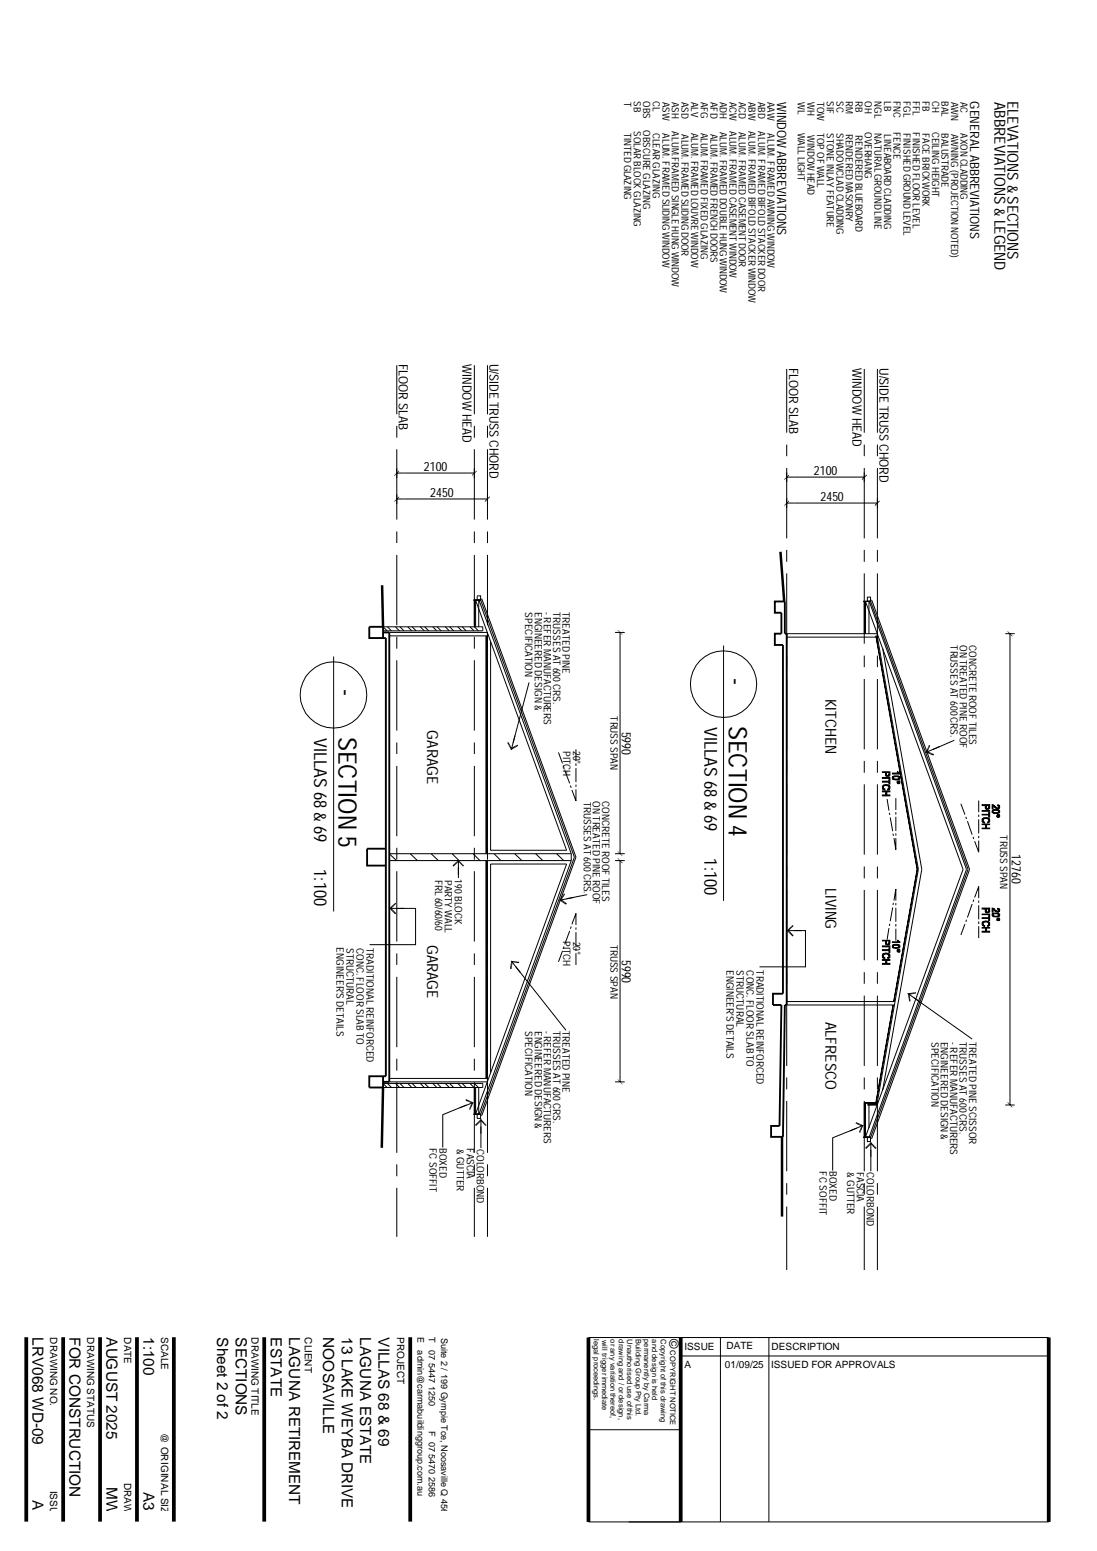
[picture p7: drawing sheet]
<svg xmlns="http://www.w3.org/2000/svg" width="297mm" height="420mm" viewBox="0 0 297 420" stroke-linecap="round" stroke-linejoin="round" font-family="sans-serif">
<g fill="none" stroke="#000" stroke-width=".27">
<path d="M107.4 98.9v13.3M128.4 98.9v13.3M132 98.9v13.3M213 99.9v17.3M234 99.9v17.3M237.6 99.9v17.3M107.4 115.4v3.2M128.4 115.4v3.2M132 115.4v3.2M107.4 121.7v19.1M107.4 135.2h24.6M107.4 128.1h21"/>
<path d="M128.4 121.7v19.1M132 121.7v19.1M213 120.4v3.2M213 126.8v19M213 136.3h24.6M213 129.2h21M234 120.4v3.2M234 126.8v19M237.6 120.4v3.2M237.6 126.8v19M107.4 144v3.1M107.4 150.3v19.1"/>
<path d="M128.4 150.3v19.5l1.1 1.1M128.4 144v3.1M132 144v3.1M132 150.3v19.1M213 149v3.2M213 155.3v19.1M234 149v3.2M234 155.3v19.1M237.6 149v3.2M237.6 155.3v19.1M90.3 177.8v69.1M103.7 170.9h27v-1.1h-27l1.1 1.1"/>
<path d="M104.9 169.8l1.1 1.1M105.4 171.3h26.6v61.6M105.4 172.3h26.6M107.1 169.8l1.1 1.1M107.4 172.5v3.2M107.4 178.9v19M108.3 169.8l1.1 1.1M110.4 169.8l1.1 1.1M111.6 169.8l1.1 1.1M113.8 169.8l1.1 1.1M115 169.8l1.1 1.1M117.2 169.8l1.1 1.1"/>
<path d="M118.4 169.8l1.1 1.1M120.6 169.8l1.1 1.1M121.8 169.8l1.1 1.1M124 169.8l1.1 1.1M125.1 169.8l1.1 1.1M127.3 169.8l1.1 1.1M128.3 162.5l1.8 .1zM128.4 172.5v3.2M128.4 178.9v19M128.5 162.6v7.2M128.8 162.6h.9l25 68.7M128.8 162.6l24.6 67.7h-20.6v-56.5"/>
<path d="M128.8 162.6v7.2M129.3 161.4h.8v1.1h-.9zM129.6 162.6v7.2M130 162.3h.5l25.5 69.9-25.5 69.9h-.5l25.5-69.9zM130.6 169.8l.1 .1M131.6 172.3v59M131.7 172.3v59M166.5 171.3h2.7M167.9 171.3v60M195.9 174.9v69.2M213 177.6v3.1M213 172.6h24.6l11.1 62.9-11.1 62.9"/>
<path d="M213 171.7h24.6M233.8 162.9h1.9zM234 177.6v3.1M234.1 162.9v8.8M234.4 162.9l26.4 72.6-26.4 72.5M234.4 162.9h1l26.3 72.6-26.3 72.5h-1M234.4 162.9v8.8M234.9 161.8h.8v1.1h-.8zM235.3 162.9v8.8M235.6 162.6h.5l26.5 72.9-26.5 72.9h-.5l26.5-72.9zM237.2 172.3l11.1 63.2-6.3 35.8M237.2 172.2l11.2 63.3-6.3 35.8"/>
<path d="M237.6 177.6v3.1M239 175.7l10.6 59.8-10.6 59.8M272.2 171.7h2.5M273.5 171.7v127.6M139.4 199.3l-1 3.9M143.3 184.9l-4.4 16.3M213 183.9v19.1M234 183.9v19.1M237.6 183.9v19.1M107.4 201.1v3.2M107.4 207.5v19M128.4 201.1v3.2"/>
<path d="M128.4 207.5v19M151.2 203.8l1.1 3M152.5 207.4l.2 .6M152.9 208.7l1.4 3.5M154.4 212.8l.3 .6M156 213.8v3.2l-1.1-3M156 203v3.2M156 206.8v.7M156 208.1v3.8M156 212.6v.5M213 206.1v3.2M213 212.5v19"/>
<path d="M234 206.1v3.2M234 212.5v19M237.6 206.1v3.2M237.6 212.5v19M240.2 216.5l.5 3.1M242.6 216.2v3.2M254.4 202.2l-3.7 1.6M258.4 200.5l-5.8 2.6M260.2 217.7l1.1 3M265 216.9v3.1M105.4 233.1h49.3M107.4 229.7v3.2"/>
<path d="M107.4 236v19.1M111.1 231.3l1.9 1.8M116.8 231.3l1.9 1.8M122.4 231.3l1.9 1.8M124.1 233v4.9M128.1 231.3l1.9 1.8M128.4 229.7v3.2M128.4 236v19.1M131.6 233.1v59M131.7 233.1v59M132 233.1v60h-26.6M133.8 231.3l1.8 1.8"/>
<path d="M139.4 231.3l1.9 1.8M145 231.3l2 1.8M150.7 231.3l2 1.8M154.7 231.3h-49.3l2 1.8M154.7 231.3v1.8M154.7 233.1l-25 68.7h-.9M166.5 233.1h2.7M166.5 231.3h2.7M167.9 233.1v60M213 234.7v3.3M234 234.7v3.3M237.6 234.7v3.3"/>
<path d="M240.8 220.2l.2 .6M241 221.4l.7 3.8M241.8 225.8l.1 .6M242.1 227l.5 3.2v-3.2M242.6 220v.7M242.6 221.3v3.8M242.6 225.8v.6M261.5 221.3l.2 .6M262 222.5l1.2 3.6M263.5 226.7l.2 .6M265 227.7v3.1l-1.1-2.9M265 220.7v.6"/>
<path d="M265 222v3.8M265 226.4v.6M105.4 246.1h4.1M107.4 246.1h5.1v9.8h-12.4M107.4 258.3v3.1M128.4 258.3v3.1M152.3 257.6l-1.1 3M152.7 256.4l-.2 .6M154.3 252.2l-1.4 3.6M154.7 251l-.3 .6M154.9 250.4l1.1-3v3.2M155.4 243.1l-3.9 .8"/>
<path d="M156 251.2v.6M156 252.5v3.8M156 256.9v.7M156 258.2v3.2M159 242.4l-5.6 1.1M213 241.1v19M213 252.1h4M215.1 252.1h3v9.8h-12.4M234 241.1v19M237.6 241.1v19M240.7 251.4l-.5 3.2M241 250.2l-.2 .6"/>
<path d="M241.7 245.8l-.7 3.8M241.9 244.6l-.1 .6M242.1 244l.5-3.2v3.2M242.6 244.6v.6M242.6 245.9v3.8M242.6 250.3v.7M242.6 251.6v3.2M261.3 250.3l-1.1 3M261.7 249.1l-.2 .6M263.2 244.9l-1.2 3.6M263.7 243.7l-.2 .6M263.9 243.1l1.1-2.9v3.1"/>
<path d="M265 244v.6M265 245.2v3.8M265 249.6v.7M265 250.9v3.2M107.4 264.6v19.1M128.4 264.6v19.1M138.4 260.3l2.5 3.1M139.6 261.8l13.6 17.3M213 263.4v3.1M213 269.7v19.1M213 272.2h29.1M213 271.3h29.3"/>
<path d="M234 263.4v3.1M234 269.7v19.1M237.6 263.4v3.1M237.6 269.7v19.1M241.8 272.2l-4.6 26.5h-3.2M241.9 272.2l-4.7 26.6M245.8 269.1l3.3 2.3M247.5 270.3l15.7 11.2M103.7 294.6h27v-1.1h-27l1.1 1.1M104.9 293.5l1.1 1.1M105.4 292.1h26.6M107.1 293.5l1.1 1.1"/>
<path d="M107.4 286.8v3.2M107.4 293.2v19.1M108.3 293.5l1.1 1.1M110.4 293.5l1.1 1.1M111.6 293.5l1.1 1.1M113.8 293.5l1.1 1.1M115 293.5l1.1 1.1M117.2 293.5l1.1 1.1M118.4 293.5l1.1 1.1M120.6 293.5l1.1 1.1M121.8 293.5l1.1 1.1M124 293.5l1.1 1.1"/>
<path d="M125.1 293.5l1.1 1.1M126.3 299.3l-6.4 2.7v8.9M127.3 293.5l1.1 1.1M128.2 298.7l-3.7 1.4M128.4 293.5l1.1 1.1M128.4 286.8v3.2M128.4 293.2v19.1M128.5 294.6v7.2M128.8 294.6v7.2M129.6 294.6v7.2M132 293.2v19.1M132.8 290.6v-56.5h20.6l-24.6 67.7"/>
<path d="M166.5 293.1h2.7M213 291.9v3.2M213 298.2v19.1M234 291.9v3.2M234 298.2v19.1M234.4 298.8v9.2M235 298.8l2.6 .5M235.3 299.3v6.3M237.2 298.8h-3.1v9.2M237.6 291.9v3.2M237.6 298.2v19.1M237.6 298.8l-2.6 .5"/>
<path d="M272.2 299.3h2.5M107.4 315.4v3.2M128.3 301.8l1.8 .1zM128.4 315.4v3.2M129.2 301.9h.9v1.1h-.8zM130.2 303.1v7.9M132 315.4v3.2M232 305.6l-6.5 2.6v8.9M233.8 304.8l-3.7 1.6M233.8 308h1.9v.1h-1.9zM234.9 308.1h.8v1.1h-.8zM235.8 309.4v7.9"/>
<path d="M107.4 321.8v13.3M128.4 321.8v13.3M132 321.8v13.3M213 320.5v3.1M213 326.9v17.1M234 320.5v3.1M234 326.9v17.1M237.6 320.5v3.1M237.6 326.9v17.1M159.3 362.3h124.7M184.3 367.3h99.7M195.1 362.3v50"/>
<path d="M208.2 362.3v50M159.3 387.3h25M159.3 412.3h124.7"/>
<circle cx="90.3" cy="188.2" r="9"/>
<circle cx="195.9" cy="185.4" r="9"/>
</g>
<g fill="#000">
<path d="M108 134.5l-1.2 1.4v-.1zM106.8 128.7l1.2-1.2-1.2 1.4zM108 134.5l.1 .2-1.3 1.2zM108 127.5l.1 .1-1.3 1.3zM127.8 128.7l1.2-1.2-1.2 1.4zM129 127.5l.1 .1-1.3 1.3zM132.5 134.5l-1.1 1.4-.2-.1zM132.5 134.5l.2 .2-1.3 1.2zM213.6 135.6l-1.2 1.4-.1-.1zM212.3 129.8l1.3-1.2-1.2 1.4zM213.6 135.6l.1 .2-1.3 1.2zM213.6 128.6l.1 .1-1.3 1.3z"/>
<path d="M234.6 128.6l-1.1 1.4-.2-.2zM234.6 128.6l.2 .1-1.3 1.3zM238.1 135.6l-1.1 1.4-.2-.1zM238.1 135.6l.2 .2-1.3 1.2zM167.2 170.7l1.4 1.2zM167.3 170.6l1.3 1.3zM272.8 171.2l1.4 1.1-.1 .1zM272.9 171l1.3 1.3-1.4-1.1zM137.3 201.2l1.2 1.4-.1 .6zM137.3 201.2l.4-.2 .8 1.6zM138.4 203.2l1.7-1.5 .2 .4zM138.5 202.6l1.6-.9-1.7 1.5z"/>
<path d="M250.7 203.8l2.2 .5-.2 .4zM250.7 203.8l.5-.2 1.7 .7zM251.5 201.8l-.3 1.8-.5 .2zM251.5 201.8l.4 .2-.7 1.6zM124.1 233v.5l-1.2 1.2zM122.5 234.5l1.6-1.5-1.2 1.7zM124.1 233.5l1.5 1-.2 .2zM124.1 233l1.5 1.5-1.5-1zM167.2 230.7l1.4 1.2zM167.2 232.5l1.4 1.2-.1 .2zM167.2 232.5l1.4 1.2zM105.4 246.1l1.9 1.3-.3 .3z"/>
<path d="M105.4 246.1h.6l1.3 1.3zM105.4 246.1l1.6-1.5-1 1.5zM107 244.6l.3 .2-1.3 1.3zM151.5 243.9l2 .8-.3 .4zM151.5 243.9l.6-.2 1.4 1zM152.7 242l-.6 1.7-.6 .2zM152.7 242l.3 .3-.9 1.4zM213 252.1l1.9 1.3-.3 .3zM213 252.1h.6l1.3 1.3zM213 252.1l1.6-1.5-1 1.5zM214.6 250.6l.3 .2-1.3 1.3zM138.8 260.7l1.7-.1v.3z"/>
<path d="M245.8 269.1l.7 2.1-.3 .1zM245.8 269.1l.5 .4 .2 1.7zM245.8 269.1l2.2-.3-1.7 .7zM246.3 269.5l1.7-.7 .1 .3zM126.1 298.2l2.1 .5-.5 .1zM126.2 297.7l2 1-2.1-.5zM167.2 292.5l1.4 1.2zM272.8 298.7l1.4 1.1-.1 .2zM272.9 298.6l1.3 1.2-1.4-1.1zM127.7 298.8l-.4 1.8-.3-.1zM127.7 298.8l.5-.1-.9 1.9zM130.2 303.1v.6l-1.3 1.3z"/>
<path d="M130.2 303.1l-1.3 1.9-.3-.2zM130.2 303.7l1.5 1.1-.2 .2zM130.2 303.1l1.5 1.7-1.5-1.1zM233.3 305.1l-.4 1.8-.3-.2zM233.3 305.1l.5-.3-.9 2.1zM231.6 304.3l2.2 .5-.5 .3zM231.8 304l2 .8-2.2-.5zM235.8 309.4v.6l-1.3 1.3zM235.8 309.4l-1.3 1.9-.2-.4zM235.8 310l1.5 .9-.2 .4zM235.8 309.4l1.5 1.5-1.5-.9z"/>
</g>
<g fill="#000" stroke="#000" stroke-width=".27">
<path d="M238.9 210.6h2.1v.3h-2.1z" fill-rule="evenodd"/>
<path d="M239.1 213.3l.3 .4h.2v.3l-.5-.2z" fill-rule="evenodd"/>
<path d="M240 209.3v.4a.35 .35 0 0 0 .4 .4 .35 .35 0 0 0 .3-.4v.6h-.7z" fill-rule="evenodd"/>
<path d="M239 212.9l.6-.3h.7l.5 .2v.4a1 1 0 0 0-1.7 .1v.5l-.2-.2z" fill-rule="evenodd"/>
<path d="M238.9 209.1h2.1v.8l-.3 .3v-.9h-.7l-.1 .9-.1-.2v-.7h-.9z" fill-rule="evenodd"/>
<path d="M238.9 211.6h1.8v-.5h.3v1.3h-.3v-.5h-1.8z" fill-rule="evenodd"/>
<path d="M240.8 212.8a.7 .7 0 0 1 .1 .7 .7 .7 0 0 1-.5 .5v-.3l.4-.3z" fill-rule="evenodd"/>
<path d="M238.9 215.3h1l.2-.8v.8h.9v.3h-2.1z" fill-rule="evenodd"/>
<path d="M238.9 214.2h2.1v.3h-.9l-.2 .8v-.8h-1z" fill-rule="evenodd"/>
<path d="M242.9 209.1h.3v.3z" fill-rule="evenodd"/>
<path d="M241.7 210.4l.4 .6h1.1l.2-.3 .1 .4-1 .2a.68 .68 0 0 1-.8-.9z" fill-rule="evenodd"/>
<path d="M243 211.6h.6l-.1 .3-.1-.2-.3 .1v.4l-.2-.2z" fill-rule="evenodd"/>
<path d="M241.6 209.4h1.6v-.2l.5 .5h-2.1z" fill-rule="evenodd"/>
<path d="M241.9 210.3l.8-.1a.68 .68 0 0 1 .9 .8l-.2-.3a1.12 1.12 0 0 0-1.6 0z" fill-rule="evenodd"/>
<path d="M243.1 211.9a.22 .22 0 0 0 .2 .2 .22 .22 0 0 0 .2-.2l.1-.3 .1 .4-.3 .3-.3-.1z" fill-rule="evenodd"/>
<path d="M265.9 219.6h2.1v.2h-2.1z" fill-rule="evenodd"/>
<path d="M267 218.2l.1 .8 .6-.1v-.2l-.1 .5h-.6z" fill-rule="evenodd"/>
<path d="M265.9 218h2.1v.9l-.3 .3v-1h-.7v1l-.2-1h-.9z" fill-rule="evenodd"/>
<path d="M268.6 218l.6 .2a.99 .99 0 0 0 1.2 .5v-.1l.1 .4-.6 .1-1-.8v.8h-.3z" fill-rule="evenodd"/>
<path d="M270.1 218.1a.54 .54 0 0 1 .5 .3 .54 .54 0 0 1-.1 .6l-.1-.6z" fill-rule="evenodd"/>
<path d="M268.8 219.4l.9-.1a.66 .66 0 0 1 .9 .8l-.2-.4-.3-.2h-.9l-.4 .3z" fill-rule="evenodd"/>
<path d="M266.1 222.2l.5 .5v.3l-.5-.3z" fill-rule="evenodd"/>
<path d="M266 221.8l.4-.3h1.1l.3 .3v.5a.93 .93 0 0 0-.8-.6 .93 .93 0 0 0-.9 .5v.5l-.2-.2z" fill-rule="evenodd"/>
<path d="M265.9 220.6h1.8v-.6h.3v1.4h-.3v-.6h-1.8z" fill-rule="evenodd"/>
<path d="M267.8 221.8a.63 .63 0 0 1 .2 .7 .63 .63 0 0 1-.6 .4l.4-.5z" fill-rule="evenodd"/>
<path d="M265.9 224.3h1l.2-.9v.9h.9v.2h-2.1z" fill-rule="evenodd"/>
<path d="M265.9 223.2h2.1v.2h-.9l-.2 .9v-.9h-1z" fill-rule="evenodd"/>
<path d="M268.7 219.5l.2 .5 .5 .2a.76 .76 0 0 0 1-.4v.5h-.7a.79 .79 0 0 1-1.1-.5z" fill-rule="evenodd"/>
<path d="M270 220.8l.5-.1v.3a.22 .22 0 0 0-.2-.2 .22 .22 0 0 0-.2 .2v.4l-.2-.2z" fill-rule="evenodd"/>
<path d="M270.1 221a.22 .22 0 0 0 .2 .3 .22 .22 0 0 0 .2-.3l.1-.2 .1 .4-.3 .2h-.3z" fill-rule="evenodd"/>
<path d="M238.9 256.2h2.1v.3h-2.1z" fill-rule="evenodd"/>
<path d="M239.1 259l.5 .6-.5-.1z" fill-rule="evenodd"/>
<path d="M240 254.9v.4a.35 .35 0 0 0 .4 .4 .35 .35 0 0 0 .3-.4v.6h-.7z" fill-rule="evenodd"/>
<path d="M239.2 258.4l.5-.2 .8 .1 .3 .1v.6a.96 .96 0 0 0-1.7 0v.5a.82 .82 0 0 1 .1-1.1z" fill-rule="evenodd"/>
<path d="M238.9 254.7h2.1v.9l-.3 .3v-1h-.7l-.1 .9-.1-.9h-.9z" fill-rule="evenodd"/>
<path d="M238.9 257.3h1.8v-.5h.3v1.2h-.3v-.5h-1.8z" fill-rule="evenodd"/>
<path d="M240.8 258.4a.68 .68 0 0 1 .2 .8 .68 .68 0 0 1-.6 .4v-.2l.4-.4z" fill-rule="evenodd"/>
<path d="M242.9 254.7l.3 .1v.3z" fill-rule="evenodd"/>
<path d="M241.6 256.2l.2-.2v.5l.3 .2h1.1l.2-.4 .1 .5-.8 .1a.8 .8 0 0 1-1.1-.7z" fill-rule="evenodd"/>
<path d="M243.1 257.3l.3-.1 .2 .1-.1 .3v-.2a.23 .23 0 0 0-.3-.1 .23 .23 0 0 0-.1 .3v.3l-.2-.2z" fill-rule="evenodd"/>
<path d="M241.6 255.1h1.6v-.3l.5 .5h-2.1z" fill-rule="evenodd"/>
<path d="M241.9 255.9l.7-.1a.73 .73 0 0 1 .7 .1 .73 .73 0 0 1 .3 .8l-.4-.6h-1.2l-.2 .3z" fill-rule="evenodd"/>
<path d="M243.1 257.6l.4 .2 .1-.5a.34 .34 0 0 1 0 .5 .34 .34 0 0 1-.5-.2z" fill-rule="evenodd"/>
<path d="M265.9 247.6h2.1v.2h-2.1z" fill-rule="evenodd"/>
<path d="M266.1 250.2l.5 .5v.3l-.5-.3z" fill-rule="evenodd"/>
<path d="M267 246.3v.6l.5 .1 .2-.3v.5h-.7z" fill-rule="evenodd"/>
<path d="M266.1 249.7h.1a1.25 1.25 0 0 1 1.6 .1v.5a.92 .92 0 0 0-.8-.6 .92 .92 0 0 0-.9 .5v.5l-.2-.2z" fill-rule="evenodd"/>
<path d="M265.9 246h2.1v.9l-.3 .3v-.9h-.7v.9l-.2-.9h-.9z" fill-rule="evenodd"/>
<path d="M265.9 248.6h1.8v-.6h.3v1.4h-.3v-.6h-1.8z" fill-rule="evenodd"/>
<path d="M267.8 249.8a.63 .63 0 0 1 .2 .7 .63 .63 0 0 1-.6 .4l.4-.5z" fill-rule="evenodd"/>
<path d="M265.9 252.3h1l.2-.9v.9h.9v.2h-2.1z" fill-rule="evenodd"/>
<path d="M265.9 251.2h2.1v.2h-.9l-.2 .9v-.9h-1z" fill-rule="evenodd"/>
<path d="M268.6 246l1.5 .9 .3-.3 .1 .3a1.4 1.4 0 0 1-1.6-.6v.8h-.3z" fill-rule="evenodd"/>
<path d="M268.6 247.6l.2-.1v.4l.5 .3 1-.1 .1-.2v.4l-.5 .1a.9 .9 0 0 1-1.3-.7z" fill-rule="evenodd"/>
<path d="M270 248.8l.5-.1v.3a.22 .22 0 0 0-.2-.2 .22 .22 0 0 0-.2 .2l-.1 .3z" fill-rule="evenodd"/>
<path d="M270.1 246.1a.5 .5 0 0 1 .5 .3 .5 .5 0 0 1-.1 .5l-.1-.5z" fill-rule="evenodd"/>
<path d="M268.8 247.4h.7a.8 .8 0 0 1 1.2 .6l-.2 .2-.1-.3a1.16 1.16 0 0 0-1.4-.3l-.2 .3z" fill-rule="evenodd"/>
<path d="M270.1 249a.22 .22 0 0 0 .2 .3 .22 .22 0 0 0 .2-.3l.1-.2 .1 .4-.2 .2h-.4z" fill-rule="evenodd"/>
<path d="M238.9 261h1l.2-.9v.9h.9v.2h-2.1z" fill-rule="evenodd"/>
<path d="M238.9 260h2.1v.1h-.9l-.2 .9v-.9h-1z" fill-rule="evenodd"/>
</g>
<path d="M103.5 158.5l.2 11.3M211.3 149.5l1 13.4M103.7 294.6l-.3 16.3M211.8 308v21.6" fill="none" stroke="#000" stroke-width=".68" stroke-linecap="butt"/>
<path d="M103.7 172.8v-3h-3.7v3h4.5v118.7h-4.5v3.1h3.7v-3.1M103.7 171.3h1.7v121.8h-1.7M209.8 162.9h2.7v8.8h.5v100.5h-.5l-.5 35.8h-3.2v-3h2.3l.5-32.8h-2.3v-3h2.7v-94.5h-2.2v-3h1.8v-5.7h-1.8zM104.5 229.9h-5.1v4.6h5.1" fill="none" stroke="#000" stroke-width=".51"/>
<path d="M138.6 260.3v2.2M235 298.8h2.6v.5h-2.6z" fill="none" stroke="#000" stroke-width=".34"/>
<path d="M138.3 260.3v2.2M138.4 260.5h2.1" fill="none" stroke="#000" stroke-width=".42"/>
<path d="M7.1 362.2v50M17.1 362.2v50M27.1 362.2v50M37.1 362.2v50M47.1 362.2v50M71.5 362.2v50M111.1 362.2v50M159.3 362.3v50M184.3 362.3v50M284 362.3v50" fill="none" stroke="#000" stroke-width="1" stroke-linecap="butt"/>
<g font-size="6.9">
<text x="197.3" y="183.7" transform="rotate(90 197.3 183.7)">-</text>
<text x="91.7" y="186.6" transform="rotate(90 91.7 186.6)">-</text>
<text x="197.4" y="196.6" transform="rotate(90 197.4 196.6)">SECTION 4</text>
<text x="91.7" y="199.5" transform="rotate(90 91.7 199.5)">SECTION 5</text>
</g>
<g font-size="4.8">
<text x="190.8" y="196.9" transform="rotate(90 190.8 196.9)">VILLAS 68 &amp; 69</text>
<text x="85.1" y="199.9" transform="rotate(90 85.1 199.9)">VILLAS 68 &amp; 69</text>
<text x="190.8" y="232.5" transform="rotate(90 190.8 232.5)">1:100</text>
<text x="85.1" y="235.5" transform="rotate(90 85.1 235.5)">1:100</text>
</g>
<g font-size="4.1">
<text x="269.2" y="27.6" transform="rotate(90 269.2 27.6)">ABBREVIATIONS &amp; LEGEND</text>
<text x="272.8" y="27.3" transform="rotate(90 272.8 27.3)">ELEVATIONS &amp; SECTIONS</text>
<text x="223.5" y="189.4" transform="rotate(90 223.5 189.4)">KITCHEN</text>
<text x="115.7" y="197.8" transform="rotate(90 115.7 197.8)">GARAGE</text>
<text x="223.5" y="240.6" transform="rotate(90 223.5 240.6)">LIVING</text>
<text x="115.7" y="255.9" transform="rotate(90 115.7 255.9)">GARAGE</text>
<text x="223.5" y="276.8" transform="rotate(90 223.5 276.8)">ALFRESCO</text>
<text x="8.8" y="362.2" transform="rotate(90 8.8 362.2)">LRV068 WD-09</text>
<text x="18.8" y="362.2" transform="rotate(90 18.8 362.2)">FOR CONSTRUCTION</text>
<text x="28.9" y="362.2" transform="rotate(90 28.9 362.2)">AUGUST 2025</text>
<text x="38.9" y="362.2" transform="rotate(90 38.9 362.2)">1:100</text>
<text x="58.8" y="362.2" transform="rotate(90 58.8 362.2)">Sheet 2 of 2</text>
<text x="63.8" y="362.2" transform="rotate(90 63.8 362.2)">SECTIONS</text>
<text x="73.3" y="362.2" transform="rotate(90 73.3 362.2)">ESTATE</text>
<text x="78.3" y="362.2" transform="rotate(90 78.3 362.2)">LAGUNA RETIREMENT</text>
<text x="87.5" y="362.2" transform="rotate(90 87.5 362.2)">NOOSAVILLE</text>
<text x="92.5" y="362.2" transform="rotate(90 92.5 362.2)">13 LAKE WEYBA DRIVE</text>
<text x="97.5" y="362.2" transform="rotate(90 97.5 362.2)">LAGUNA ESTATE</text>
<text x="102.5" y="362.2" transform="rotate(90 102.5 362.2)">VILLAS 68 &amp; 69</text>
<text x="8.8" y="406.3" transform="rotate(90 8.8 406.3)">A</text>
<text x="28.9" y="402.8" transform="rotate(90 28.9 402.8)">MW</text>
<text x="38.9" y="404.1" transform="rotate(90 38.9 404.1)">A3</text>
</g>
<g font-size="3.5">
<text x="210.4" y="27.6" transform="rotate(90 210.4 27.6)">WINDOW ABBREVIATIONS</text>
<text x="262.7" y="27.4" transform="rotate(90 262.7 27.4)">GENERAL ABBREVIATIONS</text>
<text x="108" y="98.5" transform="rotate(90 108 98.5)">FLOOR SLAB</text>
<text x="125.2" y="98.7" transform="rotate(90 125.2 98.7)">WINDOW HEAD</text>
<text x="132.6" y="98.5" transform="rotate(90 132.6 98.5)">U/SIDE TRUSS CHORD</text>
<text x="213.7" y="99.6" transform="rotate(90 213.7 99.6)">FLOOR SLAB</text>
<text x="230.8" y="99.8" transform="rotate(90 230.8 99.8)">WINDOW HEAD</text>
<text x="238.2" y="99.6" transform="rotate(90 238.2 99.6)">U/SIDE TRUSS CHORD</text>
<text x="114.8" y="127.6">2100</text>
<text x="220.4" y="128.7">2100</text>
<text x="116.5" y="134.7">2450</text>
<text x="222.2" y="135.8">2450</text>
<text x="168.4" y="198.2" transform="rotate(90 168.4 198.2)">5990</text>
<text x="274" y="231.4" transform="rotate(90 274 231.4)">12760</text>
<text x="168.4" y="260" transform="rotate(90 168.4 260)">5990</text>
<text x="181.3" y="362.8" transform="rotate(90 181.3 362.8)">©</text>
</g>
<g font-size="2.8">
<text x="142.2" y="165.8" transform="rotate(90 142.2 165.8)">SPECIFICATION</text>
<text x="144.8" y="165.7" transform="rotate(90 144.8 165.7)">ENGINEERED DESIGN &amp;</text>
<text x="147.2" y="165.8" transform="rotate(90 147.2 165.8)">- REFER MANUFACTURERS</text>
<text x="149.8" y="165.8" transform="rotate(90 149.8 165.8)">TRUSSES AT 600 CRS.</text>
<text x="152.3" y="165.8" transform="rotate(90 152.3 165.8)">TREATED PINE</text>
<text x="257.4" y="174.8" transform="rotate(90 257.4 174.8)">TRUSSES AT 600 CRS.</text>
<text x="259.9" y="174.7" transform="rotate(90 259.9 174.7)">ON TREATED PINE ROOF</text>
<text x="262.5" y="174.7" transform="rotate(90 262.5 174.7)">CONCRETE ROOF TILES</text>
<text x="165.3" y="194" transform="rotate(90 165.3 194)">TRUSS SPAN</text>
<text x="152.5" y="203.3" transform="rotate(90 152.5 203.3)">PITCH</text>
<text x="155.2" y="203.4" transform="rotate(90 155.2 203.4)">20°</text>
<text x="158.1" y="217.1" transform="rotate(90 158.1 217.1)">TRUSSES AT 600 CRS.</text>
<text x="160.5" y="217" transform="rotate(90 160.5 217)">ON TREATED PINE ROOF</text>
<text x="163.1" y="217" transform="rotate(90 163.1 217)">CONCRETE ROOF TILES</text>
<text x="270.8" y="226.3" transform="rotate(90 270.8 226.3)">TRUSS SPAN</text>
<text x="117.9" y="238.3" transform="rotate(90 117.9 238.3)">FRL 60/60/60</text>
<text x="120.5" y="238.3" transform="rotate(90 120.5 238.3)">PARTY WALL</text>
<text x="123.2" y="238.2" transform="rotate(90 123.2 238.2)">190 BLOCK</text>
<text x="91.1" y="256.7" transform="rotate(90 91.1 256.7)">ENGINEER'S DETAILS</text>
<text x="93.8" y="256.8" transform="rotate(90 93.8 256.8)">STRUCTURAL</text>
<text x="96.5" y="256.8" transform="rotate(90 96.5 256.8)">CONC. FLOOR SLAB TO</text>
<text x="99.2" y="256.8" transform="rotate(90 99.2 256.8)">TRADITIONAL REINFORCED</text>
<text x="152.5" y="254.9" transform="rotate(90 152.5 254.9)">PITCH</text>
<text x="155.2" y="255.1" transform="rotate(90 155.2 255.1)">20°</text>
<text x="165.3" y="255.9" transform="rotate(90 165.3 255.9)">TRUSS SPAN</text>
<text x="196.7" y="262.8" transform="rotate(90 196.7 262.8)">ENGINEER'S DETAILS</text>
<text x="199.4" y="262.8" transform="rotate(90 199.4 262.8)">STRUCTURAL</text>
<text x="202.1" y="262.8" transform="rotate(90 202.1 262.8)">CONC. FLOOR SLAB TO</text>
<text x="204.8" y="262.8" transform="rotate(90 204.8 262.8)">TRADITIONAL REINFORCED</text>
<text x="142.2" y="279.3" transform="rotate(90 142.2 279.3)">SPECIFICATION</text>
<text x="144.8" y="279.2" transform="rotate(90 144.8 279.2)">ENGINEERED DESIGN &amp;</text>
<text x="147.2" y="279.3" transform="rotate(90 147.2 279.3)">- REFER MANUFACTURERS</text>
<text x="149.8" y="279.3" transform="rotate(90 149.8 279.3)">TRUSSES AT 600 CRS.</text>
<text x="152.3" y="279.3" transform="rotate(90 152.3 279.3)">TREATED PINE</text>
<text x="252.2" y="282.2" transform="rotate(90 252.2 282.2)">SPECIFICATION</text>
<text x="254.8" y="282.2" transform="rotate(90 254.8 282.2)">ENGINEERED DESIGN &amp;</text>
<text x="257.3" y="282.3" transform="rotate(90 257.3 282.3)">- REFER MANUFACTURERS</text>
<text x="259.8" y="282.3" transform="rotate(90 259.8 282.3)">TRUSSES AT 600 CRS.</text>
<text x="262.4" y="282.3" transform="rotate(90 262.4 282.3)">TREATED PINE SCISSOR</text>
<text x="116.3" y="311" transform="rotate(90 116.3 311)">FC SOFFIT</text>
<text x="119" y="311" transform="rotate(90 119 311)">BOXED</text>
<text x="123.7" y="311.2" transform="rotate(90 123.7 311.2)">&amp; GUTTER</text>
<text x="126.4" y="311.1" transform="rotate(90 126.4 311.1)">FASCIA</text>
<text x="129.1" y="311.2" transform="rotate(90 129.1 311.2)">COLORBOND</text>
<text x="221.9" y="317.3" transform="rotate(90 221.9 317.3)">FC SOFFIT</text>
<text x="224.6" y="317.3" transform="rotate(90 224.6 317.3)">BOXED</text>
<text x="229.4" y="317.5" transform="rotate(90 229.4 317.5)">&amp; GUTTER</text>
<text x="232" y="317.4" transform="rotate(90 232 317.4)">FASCIA</text>
<text x="234.7" y="317.5" transform="rotate(90 234.7 317.5)">COLORBOND</text>
</g>
<g font-size="2.7">
<text x="169" y="27.6" transform="rotate(90 169 27.6)">T</text>
<text x="171.6" y="27.5" transform="rotate(90 171.6 27.5)">SB</text>
<text x="174.2" y="27.5" transform="rotate(90 174.2 27.5)">OBS</text>
<text x="176.8" y="27.5" transform="rotate(90 176.8 27.5)">CL</text>
<text x="179.4" y="27.6" transform="rotate(90 179.4 27.6)">ASW</text>
<text x="181.9" y="27.6" transform="rotate(90 181.9 27.6)">ASH</text>
<text x="184.6" y="27.6" transform="rotate(90 184.6 27.6)">ASD</text>
<text x="187.1" y="27.6" transform="rotate(90 187.1 27.6)">ALV</text>
<text x="189.7" y="27.6" transform="rotate(90 189.7 27.6)">AFG</text>
<text x="192.4" y="27.6" transform="rotate(90 192.4 27.6)">AFD</text>
<text x="194.9" y="27.6" transform="rotate(90 194.9 27.6)">ADH</text>
<text x="197.5" y="27.6" transform="rotate(90 197.5 27.6)">ACW</text>
<text x="200.1" y="27.6" transform="rotate(90 200.1 27.6)">ACD</text>
<text x="202.7" y="27.6" transform="rotate(90 202.7 27.6)">ABW</text>
<text x="205.3" y="27.6" transform="rotate(90 205.3 27.6)">ABD</text>
<text x="207.9" y="27.6" transform="rotate(90 207.9 27.6)">AAW</text>
<text x="216.1" y="27.6" transform="rotate(90 216.1 27.6)">WL</text>
<text x="218.7" y="27.6" transform="rotate(90 218.7 27.6)">WH</text>
<text x="221.2" y="27.6" transform="rotate(90 221.2 27.6)">TOW</text>
<text x="223.9" y="27.5" transform="rotate(90 223.9 27.5)">SIF</text>
<text x="226.5" y="27.5" transform="rotate(90 226.5 27.5)">SC</text>
<text x="229" y="27.4" transform="rotate(90 229 27.4)">RM</text>
<text x="231.6" y="27.4" transform="rotate(90 231.6 27.4)">RB</text>
<text x="234.2" y="27.5" transform="rotate(90 234.2 27.5)">OH</text>
<text x="236.8" y="27.4" transform="rotate(90 236.8 27.4)">NGL</text>
<text x="239.4" y="27.4" transform="rotate(90 239.4 27.4)">LB</text>
<text x="242" y="27.4" transform="rotate(90 242 27.4)">FNC</text>
<text x="244.6" y="27.4" transform="rotate(90 244.6 27.4)">FGL</text>
<text x="247.1" y="27.4" transform="rotate(90 247.1 27.4)">FFL</text>
<text x="249.8" y="27.4" transform="rotate(90 249.8 27.4)">FB</text>
<text x="252.4" y="27.5" transform="rotate(90 252.4 27.5)">CH</text>
<text x="254.9" y="27.4" transform="rotate(90 254.9 27.4)">BAL</text>
<text x="257.6" y="27.6" transform="rotate(90 257.6 27.6)">AWN</text>
<text x="260.1" y="27.6" transform="rotate(90 260.1 27.6)">AC</text>
<text x="169" y="35.9" transform="rotate(90 169 35.9)">TINTED GLAZING</text>
<text x="171.6" y="35.5" transform="rotate(90 171.6 35.5)">SOLAR BLOCK GLAZING</text>
<text x="174.2" y="35.3" transform="rotate(90 174.2 35.3)">OBSCURE GLAZING</text>
<text x="181.9" y="35.6" transform="rotate(90 181.9 35.6)">ALUM.FRAMED SINGLE HUNG WINDOW</text>
<text x="187.1" y="35.9" transform="rotate(90 187.1 35.9)">ALUM. FRAMED LOUVRE WINDOW</text>
<text x="194.9" y="35.7" transform="rotate(90 194.9 35.7)">ALUM. FRAMED DOUBLE HUNG WINDOW</text>
<text x="197.5" y="35.5" transform="rotate(90 197.5 35.5)">ALUM. FRAMED CASEMENT WINDOW</text>
<text x="200.1" y="35.7" transform="rotate(90 200.1 35.7)">ALUM. FRAMED CASEMENT DOOR</text>
<text x="202.7" y="35.4" transform="rotate(90 202.7 35.4)">ALUM. FRAMED BIFOLD STACKER WINDOW</text>
<text x="205.3" y="35.6" transform="rotate(90 205.3 35.6)">ALUM. FRAMED BIFOLD STACKER DOOR</text>
<text x="216.1" y="35.9" transform="rotate(90 216.1 35.9)">WALL LIGHT</text>
<text x="221.2" y="35.9" transform="rotate(90 221.2 35.9)">TOP OF WALL</text>
<text x="234.2" y="35.9" transform="rotate(90 234.2 35.9)">OVERHANG</text>
<text x="242" y="35.8" transform="rotate(90 242 35.8)">FENCE</text>
<text x="244.6" y="35.9" transform="rotate(90 244.6 35.9)">FINISHED GROUND LEVEL</text>
<text x="247.1" y="35.9" transform="rotate(90 247.1 35.9)">FINISHED FLOOR LEVEL</text>
<text x="252.4" y="35.7" transform="rotate(90 252.4 35.7)">CEILING HEIGHT</text>
<text x="176.8" y="36" transform="rotate(90 176.8 36)">CLEAR GLAZING</text>
<text x="179.4" y="36.1" transform="rotate(90 179.4 36.1)">ALUM. FRAMED SLIDING WINDOW</text>
<text x="184.6" y="36.3" transform="rotate(90 184.6 36.3)">ALUM. FRAMED SLIDING DOOR</text>
<text x="189.7" y="36" transform="rotate(90 189.7 36)">ALUM. FRAMED FIXED GLAZING</text>
<text x="192.4" y="36.2" transform="rotate(90 192.4 36.2)">ALUM. FRAMED FRENCH DOORS</text>
<text x="207.9" y="36.1" transform="rotate(90 207.9 36.1)">ALUM. FRAMED AWNING WINDOW</text>
<text x="218.7" y="36.7" transform="rotate(90 218.7 36.7)">WINDOW HEAD</text>
<text x="223.9" y="36.1" transform="rotate(90 223.9 36.1)">STONE INLAY FEATURE</text>
<text x="226.5" y="36" transform="rotate(90 226.5 36)">SHADOWCLAD CLADDING</text>
<text x="229" y="36.3" transform="rotate(90 229 36.3)">RENDERED MASONRY</text>
<text x="231.6" y="36.6" transform="rotate(90 231.6 36.6)">RENDERED BLUEBOARD</text>
<text x="236.8" y="36.1" transform="rotate(90 236.8 36.1)">NATURAL GROUND LINE</text>
<text x="239.4" y="36.3" transform="rotate(90 239.4 36.3)">LINEABOARD CLADDING</text>
<text x="249.8" y="36" transform="rotate(90 249.8 36)">FACE BRICKWORK</text>
<text x="254.9" y="36" transform="rotate(90 254.9 36)">BALUSTRADE</text>
<text x="257.6" y="36.2" transform="rotate(90 257.6 36.2)">AWNING (PROJECTION NOTED)</text>
<text x="260.1" y="36.1" transform="rotate(90 260.1 36.1)">AXON CLADDING</text>
<text x="13.5" y="362.2" transform="rotate(90 13.5 362.2)">DRAWING NO.</text>
<text x="23.6" y="362.2" transform="rotate(90 23.6 362.2)">DRAWING STATUS</text>
<text x="33.6" y="362.2" transform="rotate(90 33.6 362.2)">DATE</text>
<text x="43.6" y="362.2" transform="rotate(90 43.6 362.2)">SCALE</text>
<text x="68.1" y="362.2" transform="rotate(90 68.1 362.2)">DRAWING TITLE</text>
<text x="82.5" y="362.2" transform="rotate(90 82.5 362.2)">CLIENT</text>
<text x="107.5" y="362.2" transform="rotate(90 107.5 362.2)">PROJECT</text>
<text x="185.3" y="365.6">ISSUE</text>
<text x="196.7" y="365.5">DATE</text>
<text x="208.9" y="365.6">DESCRIPTION</text>
<text x="185.3" y="370.5">A</text>
<text x="196.3" y="370.6">01/09/25</text>
<text x="208.8" y="370.6">ISSUED FOR APPROVALS</text>
<text x="43.6" y="388.3" transform="rotate(90 43.6 388.3)">@ ORIGINAL SIZE</text>
<text x="33.6" y="401.7" transform="rotate(90 33.6 401.7)">DRAWN</text>
<text x="13.5" y="403.8" transform="rotate(90 13.5 403.8)">ISSUE</text>
</g>
<g font-size="2.5">
<text x="113" y="362.1" transform="rotate(90 113 362.1)">E</text>
<text x="113" y="365.8" transform="rotate(90 113 365.8)">admin@carmabuildinggroup.com.au</text>
<text x="116.1" y="362.2" transform="rotate(90 116.1 362.2)">T</text>
<text x="116.1" y="365.8" transform="rotate(90 116.1 365.8)">07 5447 1250</text>
<text x="119.5" y="362.3" transform="rotate(90 119.5 362.3)">Suite 2 / 199 Gympie Tce, Noosaville Q 4566</text>
<text x="116.1" y="387.7" transform="rotate(90 116.1 387.7)">F 07 5470 2586</text>
</g>
<g font-size="2">
<text x="160.8" y="362.8" transform="rotate(90 160.8 362.8)">legal proceedings.</text>
<text x="163.1" y="362.9" transform="rotate(90 163.1 362.9)">will trigger immediate</text>
<text x="165.3" y="362.8" transform="rotate(90 165.3 362.8)">or any variation thereof,</text>
<text x="167.6" y="362.8" transform="rotate(90 167.6 362.8)">drawing and / or design,</text>
<text x="169.8" y="362.8" transform="rotate(90 169.8 362.8)">Unauthorised use of this</text>
<text x="172.1" y="362.8" transform="rotate(90 172.1 362.8)">Building Group Pty Ltd.</text>
<text x="174.4" y="362.8" transform="rotate(90 174.4 362.8)">permanently by Carma</text>
<text x="176.6" y="362.8" transform="rotate(90 176.6 362.8)">and design is held</text>
<text x="178.9" y="362.8" transform="rotate(90 178.9 362.8)">Copyright of this drawing</text>
<text x="181.4" y="365.8" transform="rotate(90 181.4 365.8)">COPYRIGHT NOTICE</text>
</g>
</svg>
